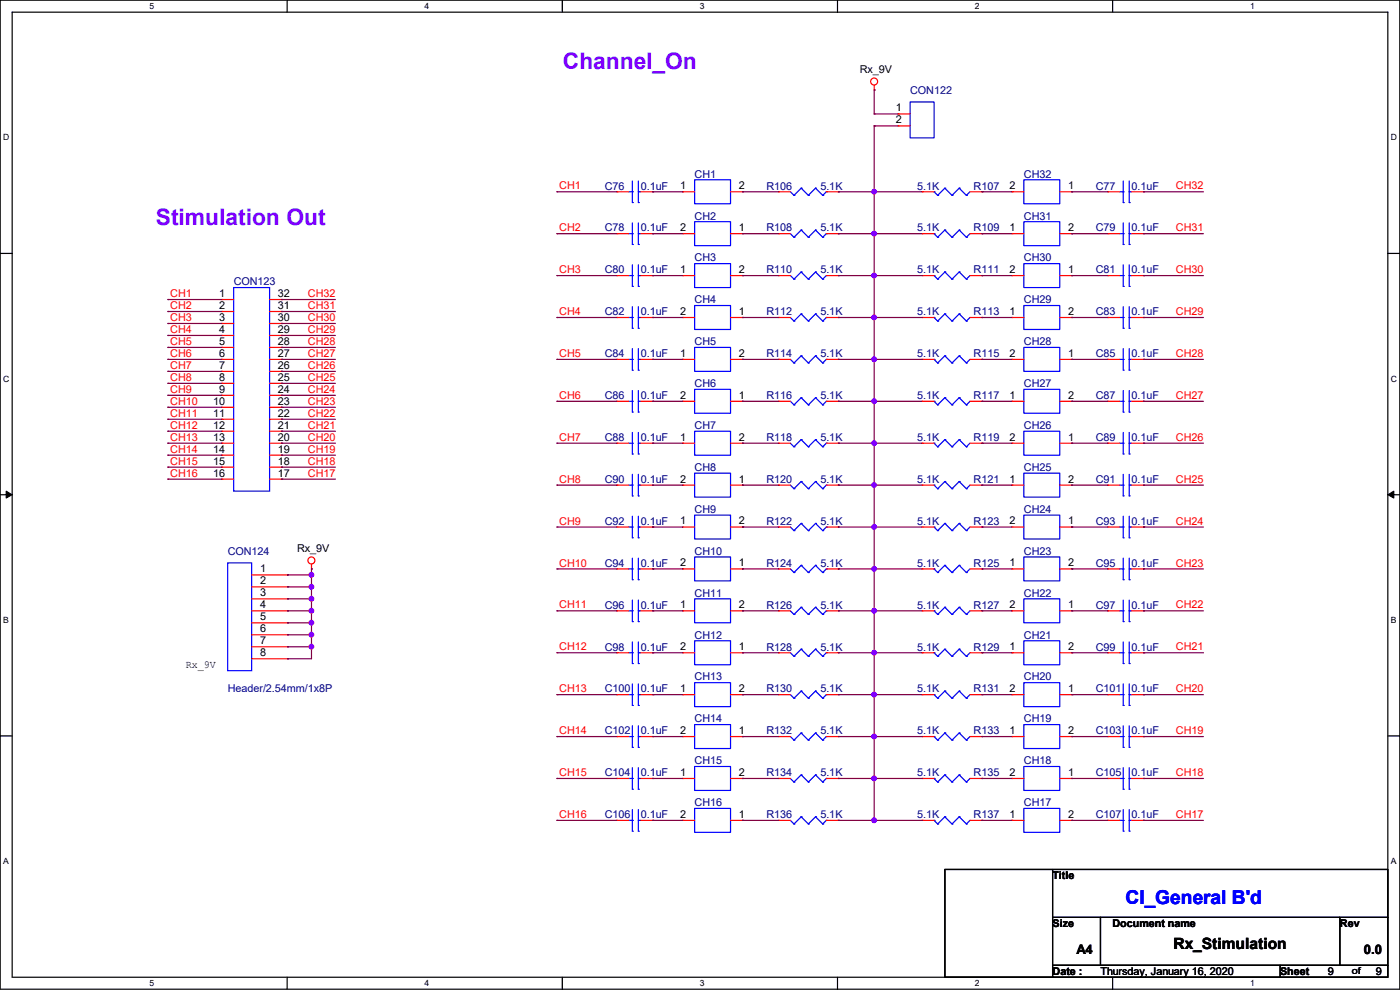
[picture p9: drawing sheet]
<svg xmlns="http://www.w3.org/2000/svg" width="297mm" height="210mm" viewBox="0 0 297 210" stroke-linecap="round" stroke-linejoin="round" font-family="sans-serif">
<path d="M0 0h297v209.8h-297zM2.6 2.6h291.8v204.7h-291.8z" fill="none" stroke="#000" stroke-width=".25"/>
<g fill="#fff">
<path d="M31.7 .3h1v2h-1z"/>
<path d="M31.7 207.6h1v1.9h-1z"/>
</g>
<path d="M60.9 0v2.6M60.9 207.3v2.5" fill="none" stroke="#000" stroke-width=".25"/>
<g fill="#fff">
<path d="M90.1 .3h1v2h-1z"/>
<path d="M90.1 207.6h1v1.9h-1z"/>
</g>
<path d="M119.3 0v2.6M119.3 207.3v2.5" fill="none" stroke="#000" stroke-width=".25"/>
<g fill="#fff">
<path d="M148.5 .3h.9v2h-.9z"/>
<path d="M148.5 207.6h.9v1.9h-.9z"/>
</g>
<path d="M177.7 0v2.6M177.7 207.3v2.5" fill="none" stroke="#000" stroke-width=".25"/>
<g fill="#fff">
<path d="M206.8 .3h1v2h-1z"/>
<path d="M206.8 207.6h1v1.9h-1z"/>
</g>
<path d="M236.1 0v2.6M236.1 207.3v2.5" fill="none" stroke="#000" stroke-width=".25"/>
<g fill="#fff">
<path d="M265.2 .3h1v2h-1z"/>
<path d="M265.2 207.6h1v1.9h-1z"/>
<path d="M.7 28.2h1.2v1.9h-1.2z"/>
<path d="M295.1 28.2h1.2v1.9h-1.2z"/>
<path d="M.7 79.3h1.2v2h-1.2z"/>
<path d="M295.1 79.3h1.2v2h-1.2z"/>
</g>
<path d="M0 53.8h2.6M294.4 53.8h2.6" fill="none" stroke="#000" stroke-width=".25"/>
<g fill="#fff">
<path d="M.7 130.5h1.2v2h-1.2z"/>
<path d="M295.1 130.5h1.1v2h-1.1z"/>
</g>
<path d="M0 104.9h2.6M294.4 104.9h2.6" fill="none" stroke="#000" stroke-width=".25"/>
<path d="M1.3 104.2l1.3 .7-1.3 .8zM294.4 104.9l1.3-.7v1.5z" fill="#000" stroke="#000" stroke-width=".21"/>
<g fill="#fff">
<path d="M.7 181.7h1.2v2h-1.2z"/>
<path d="M295.1 181.7h1.1v2h-1.1z"/>
</g>
<path d="M0 156.1h2.6M294.4 156.1h2.6M200.4 184.4h94v22.9h-94zM223.3 184.4v22.9M223.3 194.6h71.1M233.5 194.6v10.2M284.3 194.6v10.2M223.3 204.8h71.1M271.6 204.8v2.5" fill="none" stroke="#000" stroke-width=".25"/>
<g fill="none" stroke="#f00" stroke-width=".25">
<path d="M185.5 19.1h.1M185.5 18.1v1M190.5 24.2h.1M190.5 26.7h.1M190.5 24.2h2.6M190.5 26.7h2.6M130.9 49.6h.1M130.9 40.7h.1M130.9 58.5h.1M130.9 40.7h2.5M130.9 49.6h2.5M130.9 58.5h2.5"/>
<path d="M135.9 40.7h2.6M135.9 49.6h2.6M135.9 58.5h2.6M138.5 49.6h.1M138.5 40.7h.1M138.5 58.5h.1M144.8 40.7h.1M144.8 58.5h.1M144.8 49.6h.1M144.8 40.7h2.6M144.8 49.6h2.6M144.8 58.5h2.6"/>
<path d="M155 40.7h2.5M155 49.6h2.5M155 58.5h2.5M157.5 40.7h.1M157.5 58.5h.1M157.5 49.6h.1M165.1 49.6h.1M165.1 40.7h.1M165.1 58.5h.1M165.1 40.7h2.6M165.1 49.6h2.6M165.1 58.5h2.6"/>
<path d="M175.3 40.7h2.5M175.3 49.6h2.5M175.3 58.5h2.5M177.8 49.6h.1M177.8 40.7h.1M177.8 58.5h.1M195.6 49.6h.1M195.6 40.7h.1M195.6 58.5h.1M195.6 40.7h2.6M195.6 49.6h2.6M195.6 58.5h2.6"/>
<path d="M205.8 40.7h2.5M205.8 49.6h2.5M205.8 58.5h2.5M208.3 49.6h.1M208.3 40.7h.1M208.3 58.5h.1M214.7 40.7h.1M214.7 58.5h.1M214.7 49.6h.1M214.7 40.7h2.5M214.7 49.6h2.5M214.7 58.5h2.5"/>
<path d="M224.8 40.7h2.6M224.8 49.6h2.6M224.8 58.5h2.6M227.4 40.7h.1M227.4 58.5h.1M227.4 49.6h.1M235 58.5h.1M235 49.6h.1M235 40.7h.1M235 40.7h2.5M235 49.6h2.5M235 58.5h2.5"/>
<path d="M240.1 40.7h2.5M240.1 49.6h2.5M240.1 58.5h2.5M242.6 58.5h.1M242.6 49.6h.1M242.6 40.7h.1M47 63.5h.1M47 66.1h.1M47 68.6h.1M47 71.2h.1M47 73.7h.1M47 76.2h.1"/>
<path d="M47 78.8h.1M47 76.2h2.6M47 63.5h2.6M47 66.1h2.6M47 68.6h2.6M47 71.2h2.6M47 73.7h2.6M47 78.8h2.6M57.2 76.2h2.5M57.2 63.5h2.5M57.2 66.1h2.5M57.2 68.6h2.5"/>
<path d="M57.2 71.2h2.5M57.2 73.7h2.5M57.2 78.8h2.5M59.7 78.8h.1M59.7 76.2h.1M59.7 73.7h.1M59.7 71.2h.1M59.7 68.6h.1M59.7 66.1h.1M59.7 63.5h.1M130.9 76.2h.1M130.9 67.4h.1"/>
<path d="M130.9 76.2h2.5M130.9 67.4h2.5M135.9 76.2h2.6M135.9 67.4h2.6M138.5 76.2h.1M138.5 67.4h.1M144.8 76.2h.1M144.8 67.4h.1M144.8 76.2h2.6M144.8 67.4h2.6M155 76.2h2.5M155 67.4h2.5"/>
<path d="M157.5 76.2h.1M157.5 67.4h.1M165.1 76.2h.1M165.1 67.4h.1M165.1 76.2h2.6M165.1 67.4h2.6M175.3 76.2h2.5M175.3 67.4h2.5M177.8 76.2h.1M177.8 67.4h.1M195.6 76.2h.1M195.6 67.4h.1"/>
<path d="M195.6 76.2h2.6M195.6 67.4h2.6M205.8 76.2h2.5M205.8 67.4h2.5M208.3 76.2h.1M208.3 67.4h.1M214.7 67.4h.1M214.7 76.2h.1M214.7 76.2h2.5M214.7 67.4h2.5M224.8 76.2h2.6M224.8 67.4h2.6"/>
<path d="M227.4 67.4h.1M227.4 76.2h.1M235 76.2h.1M235 67.4h.1M235 76.2h2.5M235 67.4h2.5M240.1 76.2h2.5M240.1 67.4h2.5M242.6 76.2h.1M242.6 67.4h.1M47 81.3h.1M47 83.9h.1"/>
<path d="M47 86.4h.1M47 88.9h.1M47 91.5h.1M47 94h.1M47 96.6h.1M47 99.1h.1M47 94h2.6M47 81.3h2.6M47 83.9h2.6M47 86.4h2.6M47 88.9h2.6M47 91.5h2.6"/>
<path d="M47 96.6h2.6M47 99.1h2.6M57.2 94h2.5M57.2 81.3h2.5M57.2 83.9h2.5M57.2 86.4h2.5M57.2 88.9h2.5M57.2 91.5h2.5M57.2 96.6h2.5M57.2 99.1h2.5M59.7 99.1h.1M59.7 96.6h.1"/>
<path d="M59.7 94h.1M59.7 91.5h.1M59.7 88.9h.1M59.7 86.4h.1M59.7 83.9h.1M59.7 81.3h.1M130.9 85.1h.1M130.9 94h.1M130.9 94h2.5M130.9 85.1h2.5M135.9 94h2.6M135.9 85.1h2.6"/>
<path d="M138.5 85.1h.1M138.5 94h.1M144.8 94h.1M144.8 85.1h.1M144.8 94h2.6M144.8 85.1h2.6M155 94h2.5M155 85.1h2.5M157.5 94h.1M157.5 85.1h.1M165.1 94h.1M165.1 85.1h.1"/>
<path d="M165.1 94h2.6M165.1 85.1h2.6M175.3 94h2.5M175.3 85.1h2.5M177.8 94h.1M177.8 85.1h.1M195.6 94h.1M195.6 85.1h.1M195.6 94h2.6M195.6 85.1h2.6M205.8 94h2.5M205.8 85.1h2.5"/>
<path d="M208.3 94h.1M208.3 85.1h.1M214.7 94h.1M214.7 85.1h.1M214.7 94h2.5M214.7 85.1h2.5M224.8 94h2.6M224.8 85.1h2.6M227.4 94h.1M227.4 85.1h.1M235 94h.1M235 85.1h.1"/>
<path d="M235 94h2.5M235 85.1h2.5M240.1 94h2.5M240.1 85.1h2.5M242.6 94h.1M242.6 85.1h.1M47 101.6h.1M47 101.6h2.6M57.2 101.6h2.5M59.7 101.6h.1M66.1 119.7v1M130.9 111.8h.1"/>
<path d="M130.9 102.9h.1M130.9 102.9h2.5M130.9 111.8h2.5M135.9 102.9h2.6M135.9 111.8h2.6M138.5 111.8h.1M138.5 102.9h.1M144.8 111.8h.1M144.8 102.9h.1M144.8 102.9h2.6M144.8 111.8h2.6M155 102.9h2.5"/>
<path d="M155 111.8h2.5M157.5 111.8h.1M157.5 102.9h.1M165.1 102.9h.1M165.1 111.8h.1M165.1 102.9h2.6M165.1 111.8h2.6M175.3 102.9h2.5M175.3 111.8h2.5M177.8 102.9h.1M177.8 111.8h.1M195.6 111.8h.1"/>
<path d="M195.6 102.9h.1M195.6 102.9h2.6M195.6 111.8h2.6M205.8 102.9h2.5M205.8 111.8h2.5M208.3 111.8h.1M208.3 102.9h.1M214.7 111.8h.1M214.7 102.9h.1M214.7 102.9h2.5M214.7 111.8h2.5M224.8 102.9h2.6"/>
<path d="M224.8 111.8h2.6M227.4 111.8h.1M227.4 102.9h.1M235 111.8h.1M235 102.9h.1M235 102.9h2.5M235 111.8h2.5M240.1 102.9h2.5M240.1 111.8h2.5M242.6 111.8h.1M242.6 102.9h.1M53.4 129.6h7.6"/>
<path d="M53.4 122h7.6M53.4 124.5h7.6M53.4 127h7.6M53.4 132.1h7.6M53.4 134.7h7.6M53.4 137.2h7.6M53.4 139.7h7.6M61 122h.1M61 124.5h.1M61 127h.1M61 129.6h.1M61 132.1h.1"/>
<path d="M61 134.7h.1M61 137.2h.1M61 139.7h.1M66.1 120.7h.1M130.9 138.5h.1M130.9 129.6h.1M130.9 120.7h.1M130.9 129.6h2.5M130.9 120.7h2.5M130.9 138.5h2.5M135.9 129.6h2.6M135.9 120.7h2.6"/>
<path d="M135.9 138.5h2.6M138.5 138.5h.1M138.5 129.6h.1M138.5 120.7h.1M144.8 129.6h.1M144.8 138.5h.1M144.8 120.7h.1M144.8 129.6h2.6M144.8 120.7h2.6M144.8 138.5h2.6M155 129.6h2.5M155 120.7h2.5"/>
<path d="M155 138.5h2.5M157.5 129.6h.1M157.5 138.5h.1M157.5 120.7h.1M165.1 129.6h.1M165.1 120.7h.1M165.1 138.5h.1M165.1 129.6h2.6M165.1 120.7h2.6M165.1 138.5h2.6M175.3 129.6h2.5M175.3 120.7h2.5"/>
<path d="M175.3 138.5h2.5M177.8 129.6h.1M177.8 120.7h.1M177.8 138.5h.1M195.6 129.6h.1M195.6 120.7h.1M195.6 138.5h.1M195.6 129.6h2.6M195.6 120.7h2.6M195.6 138.5h2.6M205.8 129.6h2.5M205.8 120.7h2.5"/>
<path d="M205.8 138.5h2.5M208.3 129.6h.1M208.3 120.7h.1M208.3 138.5h.1M214.7 120.7h.1M214.7 138.5h.1M214.7 129.6h.1M214.7 129.6h2.5M214.7 120.7h2.5M214.7 138.5h2.5M224.8 129.6h2.6M224.8 120.7h2.6"/>
<path d="M224.8 138.5h2.6M227.4 120.7h.1M227.4 138.5h.1M227.4 129.6h.1M235 129.6h.1M235 120.7h.1M235 138.5h.1M235 129.6h2.5M235 120.7h2.5M235 138.5h2.5M240.1 129.6h2.5M240.1 120.7h2.5"/>
<path d="M240.1 138.5h2.5M242.6 129.6h.1M242.6 120.7h.1M242.6 138.5h.1M130.9 156.3h.1M130.9 147.4h.1M130.9 156.3h2.5M130.9 147.4h2.5M135.9 156.3h2.6M135.9 147.4h2.6M138.5 156.3h.1M138.5 147.4h.1"/>
<path d="M144.8 147.4h.1M144.8 156.3h.1M144.8 156.3h2.6M144.8 147.4h2.6M155 156.3h2.5M155 147.4h2.5M157.5 147.4h.1M157.5 156.3h.1M165.1 156.3h.1M165.1 147.4h.1M165.1 156.3h2.6M165.1 147.4h2.6"/>
<path d="M175.3 156.3h2.5M175.3 147.4h2.5M177.8 156.3h.1M177.8 147.4h.1M195.6 156.3h.1M195.6 147.4h.1M195.6 156.3h2.6M195.6 147.4h2.6M205.8 156.3h2.5M205.8 147.4h2.5M208.3 156.3h.1M208.3 147.4h.1"/>
<path d="M214.7 156.3h.1M214.7 147.4h.1M214.7 156.3h2.5M214.7 147.4h2.5M224.8 156.3h2.6M224.8 147.4h2.6M227.4 156.3h.1M227.4 147.4h.1M235 156.3h.1M235 147.4h.1M235 156.3h2.5M235 147.4h2.5"/>
<path d="M240.1 156.3h2.5M240.1 147.4h2.5M242.6 156.3h.1M242.6 147.4h.1M130.9 174h.1M130.9 165.1h.1M130.9 174h2.5M130.9 165.1h2.5M135.9 174h2.6M135.9 165.1h2.6M138.5 174h.1M138.5 165.1h.1"/>
<path d="M144.8 174h.1M144.8 165.1h.1M144.8 174h2.6M144.8 165.1h2.6M155 174h2.5M155 165.1h2.5M157.5 174h.1M157.5 165.1h.1M165.1 165.1h.1M165.1 174h.1M165.1 174h2.6M165.1 165.1h2.6"/>
<path d="M175.3 174h2.5M175.3 165.1h2.5M177.8 165.1h.1M177.8 174h.1M195.6 165.1h.1M195.6 174h.1M195.6 174h2.6M195.6 165.1h2.6M205.8 174h2.5M205.8 165.1h2.5M208.3 165.1h.1M208.3 174h.1"/>
<path d="M214.7 174h.1M214.7 165.1h.1M214.7 174h2.5M214.7 165.1h2.5M224.8 174h2.6M224.8 165.1h2.6M227.4 174h.1M227.4 165.1h.1M235 174h.1M235 165.1h.1M235 174h2.5M235 165.1h2.5"/>
<path d="M240.1 174h2.5M240.1 165.1h2.5M242.6 174h.1M242.6 165.1h.1"/>
<circle cx="185.4" cy="17.3" r=".74"/>
<circle cx="66.1" cy="118.9" r=".74"/>
</g>
<g fill="none" stroke="#00f" stroke-width=".25">
<path d="M134.2 38.4v4.6M135.4 38.4v4.6M147.4 38.1h7.6v5.1h-7.6zM170 39.9h.1M170 39.9l-1.6 1.5M170 39.9l1.5 1.5M173 39.9h.1M173 39.9l-1.5 1.5M173 39.9l1.5 1.5M193.1 21.6h5.1v7.7h-5.1zM200.4 39.9h.1M200.4 39.9l1.6 1.5"/>
<path d="M200.4 39.9l-1.5 1.5M203.5 39.9h.1M203.5 39.9l1.5 1.5M203.5 39.9l-1.5 1.5M217.2 38.1h7.6v5.1h-7.6zM238.3 38.4v4.6M239.6 38.4v4.6M133.4 49.6h.8M133.4 58.5h.8M133.4 40.7h.8M134.2 51.9h.1M134.2 49.6h.1"/>
<path d="M134.2 43h.1M134.2 40.7h.1M134.2 58.5h.1M134.2 47.3v4.6M134.2 56.2v4.5M135.4 49.6h.1M135.4 51.9h.1M135.4 40.7h.1M135.4 43h.1M135.4 58.5h.1M135.4 49.6h.5M135.4 47.3v4.6"/>
<path d="M135.4 56.2v4.5M135.4 58.5h.5M135.4 40.7h.5M147.4 55.9h7.6v5.1h-7.6zM147.4 47h7.6v5.1h-7.6zM167.7 49.6l.7 .7M167.7 40.7l.7 .7M167.7 58.5l.7 .7M168.4 50.3h.1M168.4 41.4h.1M168.4 59.2h.1M170 48.8h.1"/>
<path d="M170 57.7h.1M170 48.8l-1.6 1.5M170 48.8l1.5 1.5M170 57.7l-1.6 1.5M170 57.7l1.5 1.5M171.5 50.3h.1M171.5 41.4h.1M171.5 59.2h.1M173 48.8h.1M173 57.7h.1M173 48.8l-1.5 1.5M173 48.8l1.5 1.5"/>
<path d="M173 57.7l-1.5 1.5M173 57.7l1.5 1.5M174.5 50.3h.1M174.5 41.4h.1M174.5 59.2h.1M175.3 49.6h.1M175.3 40.7h.1M175.3 58.5h.1M175.3 49.6l-.8 .7M175.3 40.7l-.8 .7M175.3 58.5l-.8 .7M198.2 49.6h.1"/>
<path d="M198.2 40.7h.1M198.2 58.5h.1M198.2 49.6l.7 .7M198.2 40.7l.7 .7M198.2 58.5l.7 .7M198.9 50.3h.1M198.9 41.4h.1M198.9 59.2h.1M200.4 48.8h.1M200.4 57.7h.1M200.4 48.8l1.6 1.5M200.4 48.8l-1.5 1.5"/>
<path d="M200.4 57.7l1.6 1.5M200.4 57.7l-1.5 1.5M202 50.3h.1M202 41.4h.1M202 59.2h.1M203.5 48.8h.1M203.5 57.7h.1M203.5 48.8l1.5 1.5M203.5 48.8l-1.5 1.5M203.5 57.7l1.5 1.5M203.5 57.7l-1.5 1.5M205 50.3h.1"/>
<path d="M205 41.4h.1M205 59.2h.1M205.8 49.6l-.8 .7M205.8 40.7l-.8 .7M205.8 58.5l-.8 .7M217.2 55.9h7.6v5.1h-7.6zM217.2 47h7.6v5.1h-7.6zM237.5 49.6h.8M237.5 58.5h.8M237.5 40.7h.8M238.3 58.5h.1M238.3 51.9h.1"/>
<path d="M238.3 49.6h.1M238.3 43h.1M238.3 40.7h.1M238.3 47.3v4.6M238.3 56.2v4.5M239.6 58.5h.1M239.6 49.6h.1M239.6 51.9h.1M239.6 40.7h.1M239.6 43h.1M239.6 47.3v4.6M239.6 56.2v4.5"/>
<path d="M239.6 49.6h.5M239.6 58.5h.5M239.6 40.7h.5M49.6 61h7.6v43.2h-7.6zM133.4 76.2h.8M133.4 67.4h.8M134.2 78.5h.1M134.2 76.2h.1M134.2 69.6h.1M134.2 67.4h.1M134.2 60.7h.1M134.2 65.1v4.5"/>
<path d="M134.2 74v4.5M135.4 76.2h.1M135.4 78.5h.1M135.4 67.4h.1M135.4 69.6h.1M135.4 60.7h.1M135.4 65.1v4.5M135.4 74v4.5M135.4 76.2h.5M135.4 67.4h.5M147.4 73.7h7.6v5.1h-7.6zM147.4 64.8h7.6v5.1h-7.6z"/>
<path d="M167.7 76.2l.7 .8M167.7 67.4l.7 .7M168.4 77h.1M168.4 68.1h.1M170 75.5h.1M170 66.6h.1M170 75.5l-1.6 1.5M170 75.5l1.5 1.5M170 66.6l-1.6 1.5M170 66.6l1.5 1.5M171.5 77h.1M171.5 68.1h.1"/>
<path d="M173 75.5h.1M173 66.6h.1M173 75.5l-1.5 1.5M173 75.5l1.5 1.5M173 66.6l-1.5 1.5M173 66.6l1.5 1.5M174.5 77h.1M174.5 68.1h.1M175.3 76.2h.1M175.3 67.4h.1M175.3 76.2l-.8 .8M175.3 67.4l-.8 .7"/>
<path d="M198.2 76.2h.1M198.2 67.4h.1M198.2 76.2l.7 .8M198.2 67.4l.7 .7M198.9 77h.1M198.9 68.1h.1M200.4 75.5h.1M200.4 66.6h.1M200.4 75.5l1.6 1.5M200.4 75.5l-1.5 1.5M200.4 66.6l1.6 1.5M200.4 66.6l-1.5 1.5"/>
<path d="M202 77h.1M202 68.1h.1M203.5 75.5h.1M203.5 66.6h.1M203.5 75.5l1.5 1.5M203.5 75.5l-1.5 1.5M203.5 66.6l1.5 1.5M203.5 66.6l-1.5 1.5M205 77h.1M205 68.1h.1M205.8 76.2l-.8 .8M205.8 67.4l-.8 .7"/>
<path d="M217.2 64.8h7.6v5.1h-7.6zM217.2 73.7h7.6v5.1h-7.6zM237.5 76.2h.8M237.5 67.4h.8M238.3 78.5h.1M238.3 76.2h.1M238.3 69.6h.1M238.3 67.4h.1M238.3 60.7h.1M238.3 65.1v4.5M238.3 74v4.5M239.6 76.2h.1"/>
<path d="M239.6 78.5h.1M239.6 67.4h.1M239.6 69.6h.1M239.6 60.7h.1M239.6 65.1v4.5M239.6 74v4.5M239.6 76.2h.5M239.6 67.4h.5M133.4 94h.8M133.4 85.1h.8M134.2 87.4h.1M134.2 85.1h.1"/>
<path d="M134.2 96.3h.1M134.2 94h.1M134.2 82.8v4.6M134.2 91.7v4.6M135.4 85.1h.1M135.4 87.4h.1M135.4 94h.1M135.4 96.3h.1M135.4 82.8v4.6M135.4 91.7v4.6M135.4 94h.5M135.4 85.1h.5"/>
<path d="M147.4 91.5h7.6v5.1h-7.6zM147.4 82.6h7.6v5.1h-7.6zM167.7 94l.7 .8M167.7 85.1l.7 .8M168.4 94.8h.1M168.4 85.9h.1M170 93.3h.1M170 84.4h.1M170 93.3l-1.6 1.5M170 93.3l1.5 1.5M170 84.4l-1.6 1.5M170 84.4l1.5 1.5"/>
<path d="M171.5 94.8h.1M171.5 85.9h.1M173 93.3h.1M173 84.4h.1M173 93.3l-1.5 1.5M173 93.3l1.5 1.5M173 84.4l-1.5 1.5M173 84.4l1.5 1.5M174.5 94.8h.1M174.5 85.9h.1M175.3 94h.1M175.3 85.1h.1"/>
<path d="M175.3 94l-.8 .8M175.3 85.1l-.8 .8M198.2 94h.1M198.2 85.1h.1M198.2 94l.7 .8M198.2 85.1l.7 .8M198.9 94.8h.1M198.9 85.9h.1M200.4 93.3h.1M200.4 84.4h.1M200.4 93.3l1.6 1.5M200.4 93.3l-1.5 1.5"/>
<path d="M200.4 84.4l1.6 1.5M200.4 84.4l-1.5 1.5M202 94.8h.1M202 85.9h.1M203.5 93.3h.1M203.5 84.4h.1M203.5 93.3l1.5 1.5M203.5 93.3l-1.5 1.5M203.5 84.4l1.5 1.5M203.5 84.4l-1.5 1.5M205 94.8h.1M205 85.9h.1"/>
<path d="M205.8 94l-.8 .8M205.8 85.1l-.8 .8M217.2 91.5h7.6v5.1h-7.6zM217.2 82.6h7.6v5.1h-7.6zM237.5 94h.8M237.5 85.1h.8M238.3 96.3h.1M238.3 94h.1M238.3 87.4h.1M238.3 85.1h.1M238.3 82.8v4.6M238.3 91.7v4.6"/>
<path d="M239.6 94h.1M239.6 96.3h.1M239.6 85.1h.1M239.6 87.4h.1M239.6 82.8v4.6M239.6 91.7v4.6M239.6 94h.5M239.6 85.1h.5M48.3 119.4h5.1v22.9h-5.1zM133.4 111.8h.8M133.4 102.9h.8M134.2 114.1h.1"/>
<path d="M134.2 111.8h.1M134.2 105.2h.1M134.2 102.9h.1M134.2 100.6v4.6M134.2 109.5v4.6M134.2 118.4v4.6M135.4 111.8h.1M135.4 114.1h.1M135.4 102.9h.1M135.4 105.2h.1M135.4 100.6v4.6M135.4 109.5v4.6"/>
<path d="M135.4 118.4v4.6M135.4 111.8h.5M135.4 102.9h.5M147.4 109.3h7.6v5h-7.6zM147.4 100.4h7.6v5.1h-7.6zM147.4 118.2h7.6v5h-7.6zM167.7 102.9l.7 .8M167.7 111.8l.7 .8M168.4 103.7h.1M168.4 112.6h.1M170 102.2h.1M170 119.9h.1"/>
<path d="M170 111h.1M170 102.2l-1.6 1.5M170 102.2l1.5 1.5M170 119.9l-1.6 1.6M170 119.9l1.5 1.6M170 111l-1.6 1.6M170 111l1.5 1.6M171.5 103.7h.1M171.5 112.6h.1M173 102.2h.1M173 119.9h.1M173 111h.1"/>
<path d="M173 102.2l-1.5 1.5M173 102.2l1.5 1.5M173 119.9l-1.5 1.6M173 119.9l1.5 1.6M173 111l-1.5 1.6M173 111l1.5 1.6M174.5 103.7h.1M174.5 112.6h.1M175.3 102.9h.1M175.3 111.8h.1M175.3 102.9l-.8 .8M175.3 111.8l-.8 .8"/>
<path d="M198.2 111.8h.1M198.2 102.9h.1M198.2 111.8l.7 .8M198.2 102.9l.7 .8M198.9 112.6h.1M198.9 103.7h.1M200.4 119.9h.1M200.4 111h.1M200.4 102.2h.1M200.4 119.9l1.6 1.6M200.4 119.9l-1.5 1.6M200.4 111l1.6 1.6"/>
<path d="M200.4 111l-1.5 1.6M200.4 102.2l1.6 1.5M200.4 102.2l-1.5 1.5M202 112.6h.1M202 103.7h.1M203.5 119.9h.1M203.5 111h.1M203.5 102.2h.1M203.5 119.9l1.5 1.6M203.5 119.9l-1.5 1.6M203.5 111l1.5 1.6M203.5 111l-1.5 1.6"/>
<path d="M203.5 102.2l1.5 1.5M203.5 102.2l-1.5 1.5M205 112.6h.1M205 103.7h.1M205.8 111.8l-.8 .8M205.8 102.9l-.8 .8M217.2 118.2h7.6v5h-7.6zM217.2 109.3h7.6v5h-7.6zM217.2 100.4h7.6v5.1h-7.6zM237.5 111.8h.8M237.5 102.9h.8M238.3 114.1h.1"/>
<path d="M238.3 111.8h.1M238.3 105.2h.1M238.3 102.9h.1M238.3 100.6v4.6M238.3 109.5v4.6M238.3 118.4v4.6M239.6 111.8h.1M239.6 114.1h.1M239.6 102.9h.1M239.6 105.2h.1M239.6 100.6v4.6M239.6 109.5v4.6"/>
<path d="M239.6 118.4v4.6M239.6 111.8h.5M239.6 102.9h.5M133.4 129.6h.8M133.4 120.7h.8M133.4 138.5h.8M134.2 138.5h.1M134.2 131.9h.1M134.2 129.6h.1M134.2 123h.1M134.2 120.7h.1M134.2 127.3v4.6"/>
<path d="M134.2 136.2v4.6M135.4 138.5h.1M135.4 129.6h.1M135.4 131.9h.1M135.4 120.7h.1M135.4 123h.1M135.4 129.6h.5M135.4 127.3v4.6M135.4 136.2v4.6M135.4 120.7h.5M135.4 138.5h.5M147.4 127h7.6v5.1h-7.6z"/>
<path d="M147.4 135.9h7.6v5.1h-7.6zM167.7 129.6l.7 .7M167.7 120.7l.7 .8M167.7 138.5l.7 .7M168.4 130.3h.1M168.4 121.5h.1M168.4 139.2h.1M170 128.8h.1M170 137.7h.1M170 128.8l-1.6 1.5M170 128.8l1.5 1.5M170 137.7l-1.6 1.5"/>
<path d="M170 137.7l1.5 1.5M171.5 130.3h.1M171.5 121.5h.1M171.5 139.2h.1M173 128.8h.1M173 137.7h.1M173 128.8l-1.5 1.5M173 128.8l1.5 1.5M173 137.7l-1.5 1.5M173 137.7l1.5 1.5M174.5 130.3h.1M174.5 121.5h.1"/>
<path d="M174.5 139.2h.1M175.3 129.6h.1M175.3 120.7h.1M175.3 138.5h.1M175.3 129.6l-.8 .7M175.3 120.7l-.8 .8M175.3 138.5l-.8 .7M198.2 129.6h.1M198.2 120.7h.1M198.2 138.5h.1M198.2 129.6l.7 .7M198.2 120.7l.7 .8"/>
<path d="M198.2 138.5l.7 .7M198.9 130.3h.1M198.9 121.5h.1M198.9 139.2h.1M200.4 128.8h.1M200.4 137.7h.1M200.4 128.8l1.6 1.5M200.4 128.8l-1.5 1.5M200.4 137.7l1.6 1.5M200.4 137.7l-1.5 1.5M202 130.3h.1M202 121.5h.1"/>
<path d="M202 139.2h.1M203.5 128.8h.1M203.5 137.7h.1M203.5 128.8l1.5 1.5M203.5 128.8l-1.5 1.5M203.5 137.7l1.5 1.5M203.5 137.7l-1.5 1.5M205 130.3h.1M205 121.5h.1M205 139.2h.1M205.8 129.6l-.8 .7M205.8 120.7l-.8 .8"/>
<path d="M205.8 138.5l-.8 .7M217.2 135.9h7.6v5.1h-7.6zM217.2 127h7.6v5.1h-7.6zM237.5 129.6h.8M237.5 120.7h.8M237.5 138.5h.8M238.3 131.9h.1M238.3 129.6h.1M238.3 123h.1M238.3 120.7h.1M238.3 138.5h.1M238.3 127.3v4.6"/>
<path d="M238.3 136.2v4.6M239.6 129.6h.1M239.6 131.9h.1M239.6 120.7h.1M239.6 123h.1M239.6 138.5h.1M239.6 129.6h.5M239.6 127.3v4.6M239.6 136.2v4.6M239.6 120.7h.5M239.6 138.5h.5M133.4 156.3h.8"/>
<path d="M133.4 147.4h.8M134.2 140.8h.1M134.2 158.5h.1M134.2 156.3h.1M134.2 149.6h.1M134.2 147.4h.1M134.2 145.1v4.5M134.2 154v4.5M135.4 140.8h.1M135.4 156.3h.1M135.4 158.5h.1M135.4 147.4h.1"/>
<path d="M135.4 149.6h.1M135.4 145.1v4.5M135.4 154v4.5M135.4 156.3h.5M135.4 147.4h.5M147.4 144.8h7.6v5.1h-7.6zM147.4 153.7h7.6v5.1h-7.6zM167.7 156.3l.7 .7M167.7 147.4l.7 .7M168.4 157h.1M168.4 148.1h.1M170 155.5h.1"/>
<path d="M170 146.6h.1M170 155.5l-1.6 1.5M170 155.5l1.5 1.5M170 146.6l-1.6 1.5M170 146.6l1.5 1.5M171.5 157h.1M171.5 148.1h.1M173 155.5h.1M173 146.6h.1M173 155.5l-1.5 1.5M173 155.5l1.5 1.5M173 146.6l-1.5 1.5"/>
<path d="M173 146.6l1.5 1.5M174.5 157h.1M174.5 148.1h.1M175.3 156.3h.1M175.3 147.4h.1M175.3 156.3l-.8 .7M175.3 147.4l-.8 .7M198.2 156.3h.1M198.2 147.4h.1M198.2 156.3l.7 .7M198.2 147.4l.7 .7M198.9 157h.1"/>
<path d="M198.9 148.1h.1M200.4 155.5h.1M200.4 146.6h.1M200.4 155.5l1.6 1.5M200.4 155.5l-1.5 1.5M200.4 146.6l1.6 1.5M200.4 146.6l-1.5 1.5M202 157h.1M202 148.1h.1M203.5 155.5h.1M203.5 146.6h.1M203.5 155.5l1.5 1.5"/>
<path d="M203.5 155.5l-1.5 1.5M203.5 146.6l1.5 1.5M203.5 146.6l-1.5 1.5M205 157h.1M205 148.1h.1M205.8 156.3l-.8 .7M205.8 147.4l-.8 .7M217.2 153.7h7.6v5.1h-7.6zM217.2 144.8h7.6v5.1h-7.6zM237.5 156.3h.8M237.5 147.4h.8M238.3 158.5h.1"/>
<path d="M238.3 156.3h.1M238.3 149.6h.1M238.3 147.4h.1M238.3 140.8h.1M238.3 145.1v4.5M238.3 154v4.5M239.6 156.3h.1M239.6 158.5h.1M239.6 147.4h.1M239.6 149.6h.1M239.6 140.8h.1M239.6 145.1v4.5"/>
<path d="M239.6 154v4.5M239.6 156.3h.5M239.6 147.4h.5M133.4 174h.8M133.4 165.1h.8M134.2 176.3h.1M134.2 174h.1M134.2 167.4h.1M134.2 165.1h.1M134.2 162.9v4.5M134.2 171.7v4.6M135.4 174h.1"/>
<path d="M135.4 176.3h.1M135.4 165.1h.1M135.4 167.4h.1M135.4 162.9v4.5M135.4 171.7v4.6M135.4 174h.5M135.4 165.1h.5M147.4 171.5h7.6v5.1h-7.6zM147.4 162.6h7.6v5.1h-7.6zM167.7 165.1l.7 .8M167.7 174l.7 .8M168.4 165.9h.1"/>
<path d="M168.4 174.8h.1M170 164.4h.1M170 173.3h.1M170 164.4l-1.6 1.5M170 164.4l1.5 1.5M170 173.3l-1.6 1.5M170 173.3l1.5 1.5M171.5 165.9h.1M171.5 174.8h.1M173 164.4h.1M173 173.3h.1M173 164.4l-1.5 1.5"/>
<path d="M173 164.4l1.5 1.5M173 173.3l-1.5 1.5M173 173.3l1.5 1.5M174.5 165.9h.1M174.5 174.8h.1M175.3 165.1h.1M175.3 174h.1M175.3 165.1l-.8 .8M175.3 174l-.8 .8M198.2 165.1h.1M198.2 174h.1M198.2 165.1l.7 .8"/>
<path d="M198.2 174l.7 .8M198.9 165.9h.1M198.9 174.8h.1M200.4 164.4h.1M200.4 173.3h.1M200.4 164.4l1.6 1.5M200.4 164.4l-1.5 1.5M200.4 173.3l1.6 1.5M200.4 173.3l-1.5 1.5M202 165.9h.1M202 174.8h.1M203.5 164.4h.1"/>
<path d="M203.5 173.3h.1M203.5 164.4l1.5 1.5M203.5 164.4l-1.5 1.5M203.5 173.3l1.5 1.5M203.5 173.3l-1.5 1.5M205 165.9h.1M205 174.8h.1M205.8 165.1l-.8 .8M205.8 174l-.8 .8M217.2 171.5h7.6v5.1h-7.6zM217.2 162.6h7.6v5.1h-7.6zM237.5 174h.8"/>
<path d="M237.5 165.1h.8M238.3 176.3h.1M238.3 174h.1M238.3 167.4h.1M238.3 165.1h.1M238.3 162.9v4.5M238.3 171.7v4.6M239.6 174h.1M239.6 176.3h.1M239.6 165.1h.1M239.6 167.4h.1M239.6 162.9v4.5"/>
<path d="M239.6 171.7v4.6M239.6 174h.5M239.6 165.1h.5"/>
</g>
<g fill="none" stroke="#800040" stroke-width=".25">
<path d="M185.5 19.1h.1M185.5 19.1v5.1M185.5 26.7h.1M185.5 24.2h.1M185.5 26.7v147.3M185.5 24.2h5M185.5 26.7h5M118.2 40.7h.1M118.2 49.6h.1M118.2 58.5h.1M118.2 40.7h12.7M118.2 49.6h12.7"/>
<path d="M118.2 58.5h12.7M138.5 40.7h.1M138.5 49.6h.1M138.5 58.5h.1M138.5 40.7h6.3M138.5 49.6h6.3M138.5 58.5h6.3M157.5 49.6h.1M157.5 58.5h.1M157.5 40.7h.1M157.5 40.7h7.6M157.5 49.6h7.6"/>
<path d="M157.5 58.5h7.6M177.8 40.7h.1M177.8 49.6h.1M177.8 58.5h.1M177.8 40.7h17.8M177.8 49.6h17.8M177.8 58.5h17.8M185.5 40.7h.1M185.5 49.6h.1M185.5 58.5h.1M208.3 49.6h.1M208.3 58.5h.1"/>
<path d="M208.3 40.7h.1M208.3 40.7h6.4M208.3 49.6h6.4M208.3 58.5h6.4M227.4 40.7h.1M227.4 49.6h.1M227.4 58.5h.1M227.4 40.7h7.6M227.4 49.6h7.6M227.4 58.5h7.6M242.6 49.6h.1M242.6 58.5h.1"/>
<path d="M242.6 40.7h.1M242.6 40.7h12.7M242.6 49.6h12.7M242.6 58.5h12.7M35.6 63.5h.1M35.6 66.1h.1M35.6 68.6h.1M35.6 71.2h.1M35.6 73.7h.1M35.6 76.2h.1M35.6 78.8h.1M35.6 76.2h11.4"/>
<path d="M35.6 63.5h11.4M35.6 66.1h11.4M35.6 68.6h11.4M35.6 71.2h11.4M35.6 73.7h11.4M35.6 78.8h11.4M59.7 66.1h.1M59.7 68.6h.1M59.7 71.2h.1M59.7 73.7h.1M59.7 76.2h.1M59.7 78.8h.1"/>
<path d="M59.7 63.5h.1M59.7 76.2h11.5M59.7 63.5h11.5M59.7 66.1h11.5M59.7 68.6h11.5M59.7 71.2h11.5M59.7 73.7h11.5M59.7 78.8h11.5M118.2 67.4h.1M118.2 76.2h.1M118.2 67.4h12.7M118.2 76.2h12.7"/>
<path d="M138.5 67.4h.1M138.5 76.2h.1M138.5 67.4h6.3M138.5 76.2h6.3M157.5 67.4h.1M157.5 76.2h.1M157.5 67.4h7.6M157.5 76.2h7.6M177.8 67.4h.1M177.8 76.2h.1M177.8 67.4h17.8M177.8 76.2h17.8"/>
<path d="M185.5 67.4h.1M185.5 76.2h.1M208.3 67.4h.1M208.3 76.2h.1M208.3 67.4h6.4M208.3 76.2h6.4M227.4 67.4h.1M227.4 76.2h.1M227.4 67.4h7.6M227.4 76.2h7.6M242.6 67.4h.1M242.6 76.2h.1"/>
<path d="M242.6 67.4h12.7M242.6 76.2h12.7M35.6 81.3h.1M35.6 83.9h.1M35.6 86.4h.1M35.6 88.9h.1M35.6 91.5h.1M35.6 94h.1M35.6 96.6h.1M35.6 99.1h.1M35.6 94h11.4M35.6 81.3h11.4"/>
<path d="M35.6 83.9h11.4M35.6 86.4h11.4M35.6 88.9h11.4M35.6 91.5h11.4M35.6 96.6h11.4M35.6 99.1h11.4M59.7 81.3h.1M59.7 83.9h.1M59.7 86.4h.1M59.7 88.9h.1M59.7 91.5h.1M59.7 94h.1"/>
<path d="M59.7 96.6h.1M59.7 99.1h.1M59.7 94h11.5M59.7 81.3h11.5M59.7 83.9h11.5M59.7 86.4h11.5M59.7 88.9h11.5M59.7 91.5h11.5M59.7 96.6h11.5M59.7 99.1h11.5M118.2 85.1h.1M118.2 94h.1"/>
<path d="M118.2 85.1h12.7M118.2 94h12.7M138.5 85.1h.1M138.5 94h.1M138.5 85.1h6.3M138.5 94h6.3M157.5 85.1h.1M157.5 94h.1M157.5 85.1h7.6M157.5 94h7.6M177.8 85.1h.1M177.8 94h.1"/>
<path d="M177.8 85.1h17.8M177.8 94h17.8M185.5 94h.1M185.5 85.1h.1M208.3 85.1h.1M208.3 94h.1M208.3 85.1h6.4M208.3 94h6.4M227.4 85.1h.1M227.4 94h.1M227.4 85.1h7.6M227.4 94h7.6"/>
<path d="M242.6 85.1h.1M242.6 94h.1M242.6 85.1h12.7M242.6 94h12.7M35.6 101.6h.1M35.6 101.6h11.4M59.7 101.6h.1M59.7 101.6h11.5M118.2 102.9h.1M118.2 111.8h.1M118.2 111.8h12.7M118.2 102.9h12.7"/>
<path d="M138.5 102.9h.1M138.5 111.8h.1M138.5 111.8h6.3M138.5 102.9h6.3M157.5 111.8h.1M157.5 102.9h.1M157.5 111.8h7.6M157.5 102.9h7.6M177.8 111.8h.1M177.8 102.9h.1M177.8 111.8h17.8M177.8 102.9h17.8"/>
<path d="M185.5 102.9h.1M185.5 111.8h.1M208.3 111.8h.1M208.3 102.9h.1M208.3 111.8h6.4M208.3 102.9h6.4M227.4 102.9h.1M227.4 111.8h.1M227.4 111.8h7.6M227.4 102.9h7.6M242.6 102.9h.1M242.6 111.8h.1"/>
<path d="M242.6 111.8h12.7M242.6 102.9h12.7M61 122h.1M61 124.5h.1M61 139.7h.1M61 137.2h.1M61 134.7h.1M61 132.1h.1M61 129.6h.1M61 127h.1M61 122h5.1M61 124.5h5.1"/>
<path d="M61 137.2h5.1M61 134.7h5.1M61 132.1h5.1M61 129.6h5.1M61 127h5.1M66.1 120.7h.1M66.1 124.5h.1M66.1 137.2h.1M66.1 134.7h.1M66.1 132.1h.1M66.1 129.6h.1M66.1 127h.1"/>
<path d="M66.1 122h.1M66.1 120.7v19h-5.1M118.2 120.7h.1M118.2 129.6h.1M118.2 138.5h.1M118.2 129.6h12.7M118.2 120.7h12.7M118.2 138.5h12.7M138.5 120.7h.1M138.5 129.6h.1M138.5 138.5h.1M138.5 129.6h6.3"/>
<path d="M138.5 120.7h6.3M138.5 138.5h6.3M157.5 120.7h.1M157.5 129.6h.1M157.5 138.5h.1M157.5 129.6h7.6M157.5 120.7h7.6M157.5 138.5h7.6M177.8 120.7h.1M177.8 129.6h.1M177.8 138.5h.1M177.8 129.6h17.8"/>
<path d="M177.8 120.7h17.8M177.8 138.5h17.8M185.5 120.7h.1M185.5 129.6h.1M185.5 138.5h.1M208.3 120.7h.1M208.3 129.6h.1M208.3 138.5h.1M208.3 129.6h6.4M208.3 120.7h6.4M208.3 138.5h6.4M227.4 120.7h.1"/>
<path d="M227.4 129.6h.1M227.4 138.5h.1M227.4 129.6h7.6M227.4 120.7h7.6M227.4 138.5h7.6M242.6 120.7h.1M242.6 129.6h.1M242.6 138.5h.1M242.6 129.6h12.7M242.6 120.7h12.7M242.6 138.5h12.7M118.2 147.4h.1"/>
<path d="M118.2 156.3h.1M118.2 147.4h12.7M118.2 156.3h12.7M138.5 147.4h.1M138.5 156.3h.1M138.5 147.4h6.3M138.5 156.3h6.3M157.5 147.4h.1M157.5 156.3h.1M157.5 147.4h7.6M157.5 156.3h7.6M177.8 147.4h.1"/>
<path d="M177.8 156.3h.1M177.8 147.4h17.8M177.8 156.3h17.8M185.5 147.4h.1M185.5 156.3h.1M208.3 147.4h.1M208.3 156.3h.1M208.3 147.4h6.4M208.3 156.3h6.4M227.4 147.4h.1M227.4 156.3h.1M227.4 147.4h7.6"/>
<path d="M227.4 156.3h7.6M242.6 147.4h.1M242.6 156.3h.1M242.6 147.4h12.7M242.6 156.3h12.7M118.2 165.1h.1M118.2 174h.1M118.2 174h12.7M118.2 165.1h12.7M138.5 165.1h.1M138.5 174h.1M138.5 174h6.3"/>
<path d="M138.5 165.1h6.3M157.5 174h.1M157.5 165.1h.1M157.5 174h7.6M157.5 165.1h7.6M177.8 174h.1M177.8 165.1h.1M177.8 174h17.8M177.8 165.1h17.8M185.5 165.1h.1M185.5 174h.1M208.3 174h.1"/>
<path d="M208.3 165.1h.1M208.3 174h6.4M208.3 165.1h6.4M227.4 165.1h.1M227.4 174h.1M227.4 174h7.6M227.4 165.1h7.6M242.6 165.1h.1M242.6 174h.1M242.6 174h12.7M242.6 165.1h12.7"/>
</g>
<g fill="#f0f" stroke="#f0f" stroke-width=".25">
<circle cx="66.1" cy="121.9" r=".49"/>
<circle cx="66.1" cy="127" r=".49"/>
<circle cx="66.1" cy="124.5" r=".49"/>
<circle cx="66.1" cy="137.2" r=".49"/>
<circle cx="66.1" cy="134.6" r=".49"/>
<circle cx="66.1" cy="132.1" r=".49"/>
<circle cx="66.1" cy="129.6" r=".49"/>
<circle cx="185.4" cy="40.7" r=".49"/>
<circle cx="185.4" cy="58.4" r=".49"/>
<circle cx="185.4" cy="49.6" r=".49"/>
<circle cx="185.4" cy="94" r=".49"/>
<circle cx="185.4" cy="67.3" r=".49"/>
<circle cx="185.4" cy="76.2" r=".49"/>
<circle cx="185.4" cy="85.1" r=".49"/>
<circle cx="185.4" cy="111.8" r=".49"/>
<circle cx="185.4" cy="102.9" r=".49"/>
<circle cx="185.4" cy="120.7" r=".49"/>
<circle cx="185.4" cy="138.5" r=".49"/>
<circle cx="185.4" cy="129.6" r=".49"/>
<circle cx="185.4" cy="147.3" r=".49"/>
<circle cx="185.4" cy="165.1" r=".49"/>
<circle cx="185.4" cy="156.2" r=".49"/>
<circle cx="185.4" cy="174" r=".49"/>
</g>
<g font-size="4.8" fill="#8000ff">
<text x="119.4" y="14.7">Channel_On</text>
<text x="33.1" y="47.7">Stimulation Out</text>
</g>
<text font-size="4.1" fill="#00f" x="238.8" y="191.8">CI_General B'd</text>
<text font-size="3.3" x="249" y="201.3">Rx_Stimulation</text>
<g font-size="2.8">
<text x="228.4" y="202.3">A4</text>
<text x="289.4" y="202.3">0.0</text>
</g>
<g font-size="2.3">
<text x="182.4" y="15.6">Rx_9V</text>
<text x="190" y="23.6">1</text>
<text x="190" y="26.2">2</text>
<text x="144.3" y="40.1">1</text>
<text x="156.8" y="40.1">2</text>
<text x="214.2" y="40.1">2</text>
<text x="226.6" y="40.1">1</text>
<text x="144.3" y="49">2</text>
<text x="156.8" y="49">1</text>
<text x="214.2" y="49">1</text>
<text x="226.6" y="49">2</text>
<text x="144.3" y="57.9">1</text>
<text x="156.8" y="57.9">2</text>
<text x="214.2" y="57.9">2</text>
<text x="226.6" y="57.9">1</text>
<text x="46.5" y="63">1</text>
<text x="46.5" y="65.5">2</text>
<text x="59" y="65.5">31</text>
<text x="59" y="63">32</text>
<text x="46.5" y="68.1">3</text>
<text x="46.5" y="70.6">4</text>
<text x="59" y="70.6">29</text>
<text x="59" y="68.1">30</text>
<text x="144.3" y="66.8">2</text>
<text x="156.8" y="66.8">1</text>
<text x="214.2" y="66.8">1</text>
<text x="226.6" y="66.8">2</text>
<text x="46.5" y="73.2">5</text>
<text x="46.5" y="75.7">6</text>
<text x="59" y="75.7">27</text>
<text x="59" y="73.2">28</text>
<text x="144.3" y="75.7">1</text>
<text x="156.8" y="75.7">2</text>
<text x="214.2" y="75.7">2</text>
<text x="226.6" y="75.7">1</text>
<text x="46.5" y="78.2">7</text>
<text x="46.5" y="80.8">8</text>
<text x="46.5" y="83.3">9</text>
<text x="59" y="83.3">24</text>
<text x="59" y="80.8">25</text>
<text x="59" y="78.2">26</text>
<text x="45.3" y="85.9">10</text>
<text x="45.3" y="88.4">11</text>
<text x="59" y="88.4">22</text>
<text x="59" y="85.9">23</text>
<text x="144.3" y="84.6">2</text>
<text x="156.8" y="84.6">1</text>
<text x="214.2" y="84.6">1</text>
<text x="226.6" y="84.6">2</text>
<text x="45.3" y="90.9">12</text>
<text x="45.3" y="93.5">13</text>
<text x="59" y="93.5">20</text>
<text x="59" y="90.9">21</text>
<text x="144.3" y="93.5">1</text>
<text x="156.8" y="93.5">2</text>
<text x="214.2" y="93.5">2</text>
<text x="226.6" y="93.5">1</text>
<text x="45.3" y="96">14</text>
<text x="45.3" y="98.6">15</text>
<text x="45.3" y="101.1">16</text>
<text x="59" y="101.1">17</text>
<text x="59" y="98.6">18</text>
<text x="59" y="96">19</text>
<text x="144.3" y="102.4">2</text>
<text x="156.8" y="102.4">1</text>
<text x="214.2" y="102.4">1</text>
<text x="226.6" y="102.4">2</text>
<text x="144.3" y="111.3">1</text>
<text x="156.8" y="111.3">2</text>
<text x="214.2" y="111.3">2</text>
<text x="226.6" y="111.3">1</text>
<text x="63" y="117.2">Rx_9V</text>
<text x="55.2" y="121.4">1</text>
<text x="55.2" y="124">2</text>
<text x="144.3" y="120.1">2</text>
<text x="156.8" y="120.1">1</text>
<text x="214.2" y="120.1">1</text>
<text x="226.6" y="120.1">2</text>
<text x="55.2" y="126.5">3</text>
<text x="55.2" y="129">4</text>
<text x="55.2" y="131.6">5</text>
<text x="144.3" y="129">1</text>
<text x="156.8" y="129">2</text>
<text x="214.2" y="129">2</text>
<text x="226.6" y="129">1</text>
<text x="55.2" y="134.1">6</text>
<text x="55.2" y="136.7">7</text>
<text x="144.3" y="137.9">2</text>
<text x="156.8" y="137.9">1</text>
<text x="214.2" y="137.9">1</text>
<text x="226.6" y="137.9">2</text>
<text x="39.4" y="141.6">Rx_9V</text>
<text x="55.2" y="139.2">8</text>
<text x="144.3" y="146.8">1</text>
<text x="156.8" y="146.8">2</text>
<text x="214.2" y="146.8">2</text>
<text x="226.6" y="146.8">1</text>
<text x="144.3" y="155.7">2</text>
<text x="156.8" y="155.7">1</text>
<text x="214.2" y="155.7">1</text>
<text x="226.6" y="155.7">2</text>
<text x="144.3" y="164.6">1</text>
<text x="156.8" y="164.6">2</text>
<text x="214.2" y="164.6">2</text>
<text x="226.6" y="164.6">1</text>
<text x="144.3" y="173.5">2</text>
<text x="156.8" y="173.5">1</text>
<text x="214.2" y="173.5">1</text>
<text x="226.6" y="173.5">2</text>
<text x="223.3" y="186.6">Title</text>
<text x="223.3" y="196.7">Size</text>
<text x="236" y="196.7">Document name</text>
<text x="284.3" y="196.7">Rev</text>
<text x="223.3" y="206.9">Date :</text>
<text x="233.5" y="206.8">Thursday, January 16, 2020</text>
<text x="271.6" y="206.9">Sheet</text>
<text x="281.7" y="206.8">9</text>
<text x="291.9" y="206.8">9</text>
</g>
<g font-size="2.3" fill="#000080">
<text x="193.1" y="19.9">CON122</text>
<text x="128.3" y="40.2">C76</text>
<text x="135.9" y="40.2">0.1uF</text>
<text x="147.4" y="37.7">CH1</text>
<text x="162.6" y="40.2">R106</text>
<text x="174" y="40.2">5.1K</text>
<text x="194.6" y="40.2">5.1K</text>
<text x="206.5" y="40.2">R107</text>
<text x="217.2" y="37.7">CH32</text>
<text x="232.5" y="40.2">C77</text>
<text x="240.1" y="40.2">0.1uF</text>
<text x="147.4" y="46.6">CH2</text>
<text x="217.2" y="46.6">CH31</text>
<text x="128.3" y="49.1">C78</text>
<text x="135.9" y="49.1">0.1uF</text>
<text x="162.6" y="49.1">R108</text>
<text x="174" y="49.1">5.1K</text>
<text x="194.6" y="49.1">5.1K</text>
<text x="206.5" y="49.1">R109</text>
<text x="232.5" y="49.1">C79</text>
<text x="240.1" y="49.1">0.1uF</text>
<text x="128.3" y="58">C80</text>
<text x="135.9" y="58">0.1uF</text>
<text x="147.4" y="55.5">CH3</text>
<text x="162.6" y="58">R110</text>
<text x="174" y="58">5.1K</text>
<text x="194.6" y="58">5.1K</text>
<text x="206.5" y="58">R111</text>
<text x="217.2" y="55.5">CH30</text>
<text x="232.5" y="58">C81</text>
<text x="240.1" y="58">0.1uF</text>
<text x="49.6" y="60.5">CON123</text>
<text x="147.4" y="64.3">CH4</text>
<text x="217.2" y="64.3">CH29</text>
<text x="128.3" y="66.9">C82</text>
<text x="135.9" y="66.9">0.1uF</text>
<text x="162.6" y="66.9">R112</text>
<text x="174" y="66.9">5.1K</text>
<text x="194.6" y="66.9">5.1K</text>
<text x="206.5" y="66.9">R113</text>
<text x="232.5" y="66.9">C83</text>
<text x="240.1" y="66.9">0.1uF</text>
<text x="128.3" y="75.8">C84</text>
<text x="135.9" y="75.8">0.1uF</text>
<text x="147.4" y="73.2">CH5</text>
<text x="162.6" y="75.8">R114</text>
<text x="174" y="75.8">5.1K</text>
<text x="194.6" y="75.8">5.1K</text>
<text x="206.5" y="75.8">R115</text>
<text x="217.2" y="73.2">CH28</text>
<text x="232.5" y="75.8">C85</text>
<text x="240.1" y="75.8">0.1uF</text>
<text x="147.4" y="82.1">CH6</text>
<text x="217.2" y="82.1">CH27</text>
<text x="128.3" y="84.7">C86</text>
<text x="135.9" y="84.7">0.1uF</text>
<text x="162.6" y="84.7">R116</text>
<text x="174" y="84.7">5.1K</text>
<text x="194.6" y="84.7">5.1K</text>
<text x="206.5" y="84.7">R117</text>
<text x="232.5" y="84.7">C87</text>
<text x="240.1" y="84.7">0.1uF</text>
<text x="128.3" y="93.6">C88</text>
<text x="135.9" y="93.6">0.1uF</text>
<text x="147.4" y="91">CH7</text>
<text x="162.6" y="93.6">R118</text>
<text x="174" y="93.6">5.1K</text>
<text x="194.6" y="93.6">5.1K</text>
<text x="206.5" y="93.6">R119</text>
<text x="217.2" y="91">CH26</text>
<text x="232.5" y="93.6">C89</text>
<text x="240.1" y="93.6">0.1uF</text>
<text x="147.4" y="99.9">CH8</text>
<text x="217.2" y="99.9">CH25</text>
<text x="128.3" y="102.4">C90</text>
<text x="135.9" y="102.4">0.1uF</text>
<text x="162.6" y="102.4">R120</text>
<text x="174" y="102.4">5.1K</text>
<text x="194.6" y="102.4">5.1K</text>
<text x="206.5" y="102.4">R121</text>
<text x="232.5" y="102.4">C91</text>
<text x="240.1" y="102.4">0.1uF</text>
<text x="128.3" y="111.3">C92</text>
<text x="135.9" y="111.3">0.1uF</text>
<text x="147.4" y="108.8">CH9</text>
<text x="162.6" y="111.3">R122</text>
<text x="174" y="111.3">5.1K</text>
<text x="194.6" y="111.3">5.1K</text>
<text x="206.5" y="111.3">R123</text>
<text x="217.2" y="108.8">CH24</text>
<text x="232.5" y="111.3">C93</text>
<text x="240.1" y="111.3">0.1uF</text>
<text x="48.3" y="117.7">CON124</text>
<text x="147.4" y="117.7">CH10</text>
<text x="217.2" y="117.7">CH23</text>
<text x="128.3" y="120.2">C94</text>
<text x="135.9" y="120.2">0.1uF</text>
<text x="162.6" y="120.2">R124</text>
<text x="174" y="120.2">5.1K</text>
<text x="194.6" y="120.2">5.1K</text>
<text x="206.5" y="120.2">R125</text>
<text x="232.5" y="120.2">C95</text>
<text x="240.1" y="120.2">0.1uF</text>
<text x="128.3" y="129.1">C96</text>
<text x="135.9" y="129.1">0.1uF</text>
<text x="147.4" y="126.6">CH11</text>
<text x="162.6" y="129.1">R126</text>
<text x="174" y="129.1">5.1K</text>
<text x="194.6" y="129.1">5.1K</text>
<text x="206.5" y="129.1">R127</text>
<text x="217.2" y="126.6">CH22</text>
<text x="232.5" y="129.1">C97</text>
<text x="240.1" y="129.1">0.1uF</text>
<text x="147.4" y="135.5">CH12</text>
<text x="217.2" y="135.5">CH21</text>
<text x="128.3" y="138">C98</text>
<text x="135.9" y="138">0.1uF</text>
<text x="162.6" y="138">R128</text>
<text x="174" y="138">5.1K</text>
<text x="194.6" y="138">5.1K</text>
<text x="206.5" y="138">R129</text>
<text x="232.5" y="138">C99</text>
<text x="240.1" y="138">0.1uF</text>
<text x="48.3" y="146.9">Header/2.54mm/1x8P</text>
<text x="128.3" y="146.9">C100</text>
<text x="135.9" y="146.9">0.1uF</text>
<text x="147.4" y="144.4">CH13</text>
<text x="162.6" y="146.9">R130</text>
<text x="174" y="146.9">5.1K</text>
<text x="194.6" y="146.9">5.1K</text>
<text x="206.5" y="146.9">R131</text>
<text x="217.2" y="144.4">CH20</text>
<text x="232.5" y="146.9">C101</text>
<text x="240.1" y="146.9">0.1uF</text>
<text x="128.3" y="155.8">C102</text>
<text x="135.9" y="155.8">0.1uF</text>
<text x="147.4" y="153.2">CH14</text>
<text x="162.6" y="155.8">R132</text>
<text x="174" y="155.8">5.1K</text>
<text x="194.6" y="155.8">5.1K</text>
<text x="206.5" y="155.8">R133</text>
<text x="217.2" y="153.2">CH19</text>
<text x="232.5" y="155.8">C103</text>
<text x="240.1" y="155.8">0.1uF</text>
<text x="128.3" y="164.7">C104</text>
<text x="135.9" y="164.7">0.1uF</text>
<text x="147.4" y="162.1">CH15</text>
<text x="162.6" y="164.7">R134</text>
<text x="174" y="164.7">5.1K</text>
<text x="194.6" y="164.7">5.1K</text>
<text x="206.5" y="164.7">R135</text>
<text x="217.2" y="162.1">CH18</text>
<text x="232.5" y="164.7">C105</text>
<text x="240.1" y="164.7">0.1uF</text>
<text x="128.3" y="173.6">C106</text>
<text x="135.9" y="173.6">0.1uF</text>
<text x="147.4" y="171">CH16</text>
<text x="162.6" y="173.6">R136</text>
<text x="174" y="173.6">5.1K</text>
<text x="194.6" y="173.6">5.1K</text>
<text x="206.5" y="173.6">R137</text>
<text x="217.2" y="171">CH17</text>
<text x="232.5" y="173.6">C107</text>
<text x="240.1" y="173.6">0.1uF</text>
</g>
<g font-size="2.3" fill="#f00">
<text x="118.7" y="40.2">CH1</text>
<text x="249.5" y="40.2">CH32</text>
<text x="118.7" y="49.1">CH2</text>
<text x="249.5" y="49.1">CH31</text>
<text x="118.7" y="58">CH3</text>
<text x="249.5" y="58">CH30</text>
<text x="36.1" y="63">CH1</text>
<text x="36.1" y="65.6">CH2</text>
<text x="65.3" y="65.6">CH31</text>
<text x="65.3" y="63">CH32</text>
<text x="36.1" y="68.1">CH3</text>
<text x="36.1" y="70.7">CH4</text>
<text x="65.3" y="68.1">CH30</text>
<text x="65.3" y="70.7">CH29</text>
<text x="118.7" y="66.8">CH4</text>
<text x="249.5" y="66.8">CH29</text>
<text x="36.1" y="73.2">CH5</text>
<text x="36.1" y="75.7">CH6</text>
<text x="65.3" y="73.2">CH28</text>
<text x="65.3" y="75.7">CH27</text>
<text x="118.7" y="75.7">CH5</text>
<text x="249.5" y="75.7">CH28</text>
<text x="36.1" y="78.3">CH7</text>
<text x="36.1" y="80.8">CH8</text>
<text x="36.1" y="83.4">CH9</text>
<text x="65.3" y="78.3">CH26</text>
<text x="65.3" y="80.8">CH25</text>
<text x="65.3" y="83.4">CH24</text>
<text x="36.1" y="85.9">CH10</text>
<text x="36.1" y="88.4">CH11</text>
<text x="65.3" y="85.9">CH23</text>
<text x="65.3" y="88.4">CH22</text>
<text x="118.7" y="84.6">CH6</text>
<text x="249.5" y="84.6">CH27</text>
<text x="36.1" y="91">CH12</text>
<text x="36.1" y="93.5">CH13</text>
<text x="65.3" y="91">CH21</text>
<text x="65.3" y="93.5">CH20</text>
<text x="118.7" y="93.5">CH7</text>
<text x="249.5" y="93.5">CH26</text>
<text x="36.1" y="96.1">CH14</text>
<text x="36.1" y="98.6">CH15</text>
<text x="36.1" y="101.1">CH16</text>
<text x="65.3" y="96.1">CH19</text>
<text x="65.3" y="98.6">CH18</text>
<text x="65.3" y="101.1">CH17</text>
<text x="118.7" y="102.4">CH8</text>
<text x="249.5" y="102.4">CH25</text>
<text x="118.7" y="111.3">CH9</text>
<text x="249.5" y="111.3">CH24</text>
<text x="118.7" y="120.2">CH10</text>
<text x="249.5" y="120.2">CH23</text>
<text x="118.7" y="129.1">CH11</text>
<text x="249.5" y="129.1">CH22</text>
<text x="118.7" y="138">CH12</text>
<text x="249.5" y="138">CH21</text>
<text x="118.7" y="146.9">CH13</text>
<text x="249.5" y="146.9">CH20</text>
<text x="118.7" y="155.7">CH14</text>
<text x="249.5" y="155.7">CH19</text>
<text x="118.7" y="164.6">CH15</text>
<text x="249.5" y="164.6">CH18</text>
<text x="118.7" y="173.5">CH16</text>
<text x="249.5" y="173.5">CH17</text>
</g>
<text font-size="2" x="286.8" y="206.7">of</text>
<g font-size="1.8">
<text x="31.7" y="1.9">5</text>
<text x="90.1" y="1.9">4</text>
<text x="148.5" y="1.9">3</text>
<text x="206.8" y="1.9">2</text>
<text x="265.2" y="1.9">1</text>
<text x=".7" y="29.8">D</text>
<text x="295.1" y="29.8">D</text>
<text x=".7" y="80.9">C</text>
<text x="295.1" y="80.9">C</text>
<text x=".7" y="132.1">B</text>
<text x="295.1" y="132.1">B</text>
<text x=".7" y="183.3">A</text>
<text x="295.1" y="183.3">A</text>
<text x="31.7" y="209.2">5</text>
<text x="90.1" y="209.2">4</text>
<text x="148.5" y="209.2">3</text>
<text x="206.8" y="209.2">2</text>
<text x="265.2" y="209.2">1</text>
</g>
</svg>
